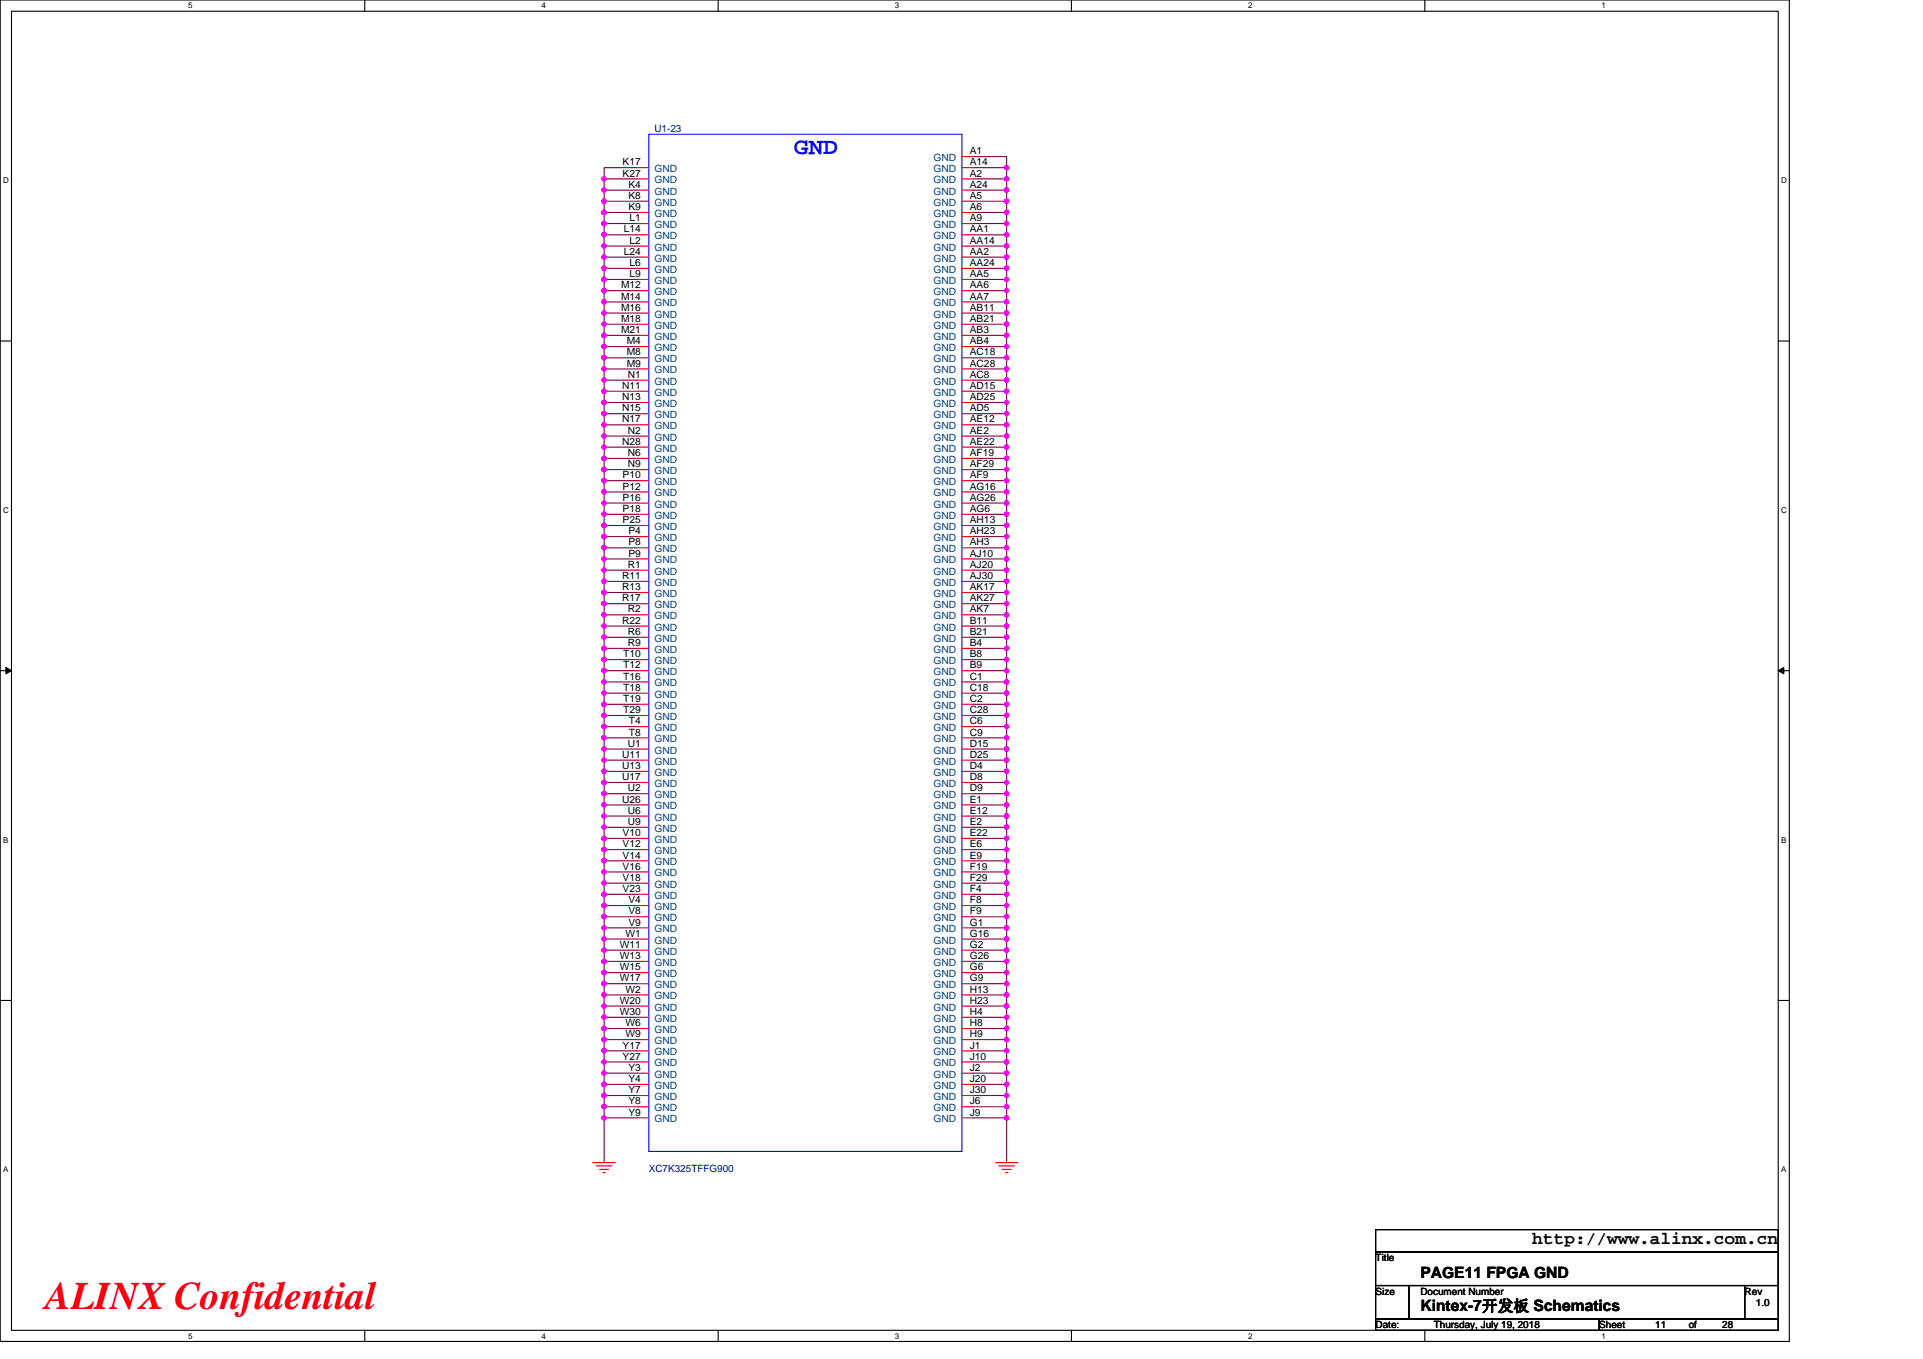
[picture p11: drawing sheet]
<svg xmlns="http://www.w3.org/2000/svg" width="297mm" height="210mm" viewBox="0 0 297 210" stroke-linecap="round" stroke-linejoin="round" font-family="sans-serif">
<path d="M0 0h276.4v207.3h-276.4zM1.8 1.7h272.9v203.8h-272.9z" fill="none" stroke="#000" stroke-width=".17"/>
<g fill="#fff">
<path d="M29.1 .2h.6v1.4h-.6z"/>
<path d="M29.1 205.7h.6v1.4h-.6z"/>
</g>
<path d="M56.3 0v1.7M56.3 205.5v1.8" fill="none" stroke="#000" stroke-width=".17"/>
<g fill="#fff">
<path d="M83.6 .2h.7v1.4h-.7z"/>
<path d="M83.6 205.7h.7v1.4h-.7z"/>
</g>
<path d="M110.9 0v1.7M110.9 205.5v1.8" fill="none" stroke="#000" stroke-width=".17"/>
<g fill="#fff">
<path d="M138.2 .2h.7v1.4h-.7z"/>
<path d="M138.2 205.7h.7v1.4h-.7z"/>
</g>
<path d="M165.5 0v1.7M165.5 205.5v1.8" fill="none" stroke="#000" stroke-width=".17"/>
<g fill="#fff">
<path d="M192.8 .2h.6v1.4h-.6z"/>
<path d="M192.8 205.7h.6v1.4h-.6z"/>
</g>
<path d="M220.1 0v1.7M220.1 205.5v1.8" fill="none" stroke="#000" stroke-width=".17"/>
<g fill="#fff">
<path d="M247.4 .2h.6v1.4h-.6z"/>
<path d="M247.4 205.7h.6v1.4h-.6z"/>
<path d="M.5 27.2h.8v1.4h-.8z"/>
<path d="M275.1 27.2h.9v1.4h-.9z"/>
<path d="M.5 78.1h.8v1.4h-.8z"/>
<path d="M275.1 78.1h.9v1.4h-.9z"/>
</g>
<path d="M0 52.7h1.8M274.7 52.7h1.7" fill="none" stroke="#000" stroke-width=".17"/>
<g fill="#fff">
<path d="M.5 129.1h.8v1.4h-.8z"/>
<path d="M275.1 129.1h.8v1.4h-.8z"/>
</g>
<path d="M0 103.6h1.8M274.7 103.6h1.7" fill="none" stroke="#000" stroke-width=".17"/>
<path d="M.9 103.1l.9 .5-.9 .5zM274.7 103.6l.8-.5v1z" fill="#000" stroke="#000" stroke-width=".15"/>
<g fill="#fff">
<path d="M.5 180h.8v1.4h-.8z"/>
<path d="M275.1 180h.8v1.4h-.8z"/>
</g>
<path d="M0 154.6h1.8M274.7 154.6h1.7M212.5 190h62.2v3.5h-62.2zM212.5 193.5h62.2v5.1h-62.2zM212.5 198.6h5.2v5.2h-5.2zM217.7 198.6h51.8v5.2h-51.8zM269.5 198.6h5.2v5.2h-5.2zM212.5 203.8h34.5v1.7h-34.5zM247 203.8h27.7v1.7h-27.7z" fill="none" stroke="#000" stroke-width=".17"/>
<g fill="none" stroke="#800040" stroke-width=".17">
<path d="M93.3 29.4h5.2M93.3 31.1h5.2M93.3 32.8h5.2M93.3 34.5h5.2M93.3 36.3h5.2M93.3 38h5.2M93.3 39.7h5.2M93.3 39.7v1.8M93.3 38v1.7M93.3 36.3v1.7M93.3 34.5v1.8M93.3 32.8v1.7"/>
<path d="M93.3 31.1v1.7M93.3 29.4v1.7M93.3 27.6h5.2M93.3 27.6v1.8M98.5 25.9h-5.2v1.7M150.3 24.2h5.2v1.7M150.3 25.9h5.2v1.7M150.3 27.6h5.2v1.8M150.3 29.4h5.2v1.7M150.3 31.1h5.2M150.3 32.8h5.2M150.3 34.5h5.2"/>
<path d="M150.3 36.3h5.2v1.7M150.3 38h5.2M150.3 39.7h5.2M155.5 34.5v1.8M155.5 32.8v1.7M155.5 31.1v1.7M155.5 38v1.7M155.5 39.7v1.8M93.3 46.7h5.2M93.3 48.4h5.2M93.3 50.1h5.2M93.3 51.8h5.2"/>
<path d="M93.3 53.6h5.2M93.3 55.3h5.2M93.3 57h5.2M93.3 58.7h5.2M93.3 57v1.7M93.3 55.3v1.7M93.3 53.6v1.7M93.3 51.8v1.8M93.3 50.1v1.7M93.3 48.4v1.7M93.3 46.7v1.7M93.3 58.7v1.8"/>
<path d="M93.3 41.5h5.2M93.3 43.2h5.2M93.3 44.9h5.2M93.3 41.5v1.7M93.3 43.2v1.7M93.3 44.9v1.8M150.3 41.5h5.2M150.3 43.2h5.2v1.7M150.3 44.9h5.2M150.3 46.7h5.2M150.3 48.4h5.2M150.3 50.1h5.2"/>
<path d="M150.3 51.8h5.2M150.3 53.6h5.2M150.3 55.3h5.2M150.3 57h5.2v1.7M150.3 58.7h5.2M155.5 41.5v1.7M155.5 46.7v1.7M155.5 44.9v1.8M155.5 50.1v1.7M155.5 48.4v1.7M155.5 53.6v1.7M155.5 51.8v1.8"/>
<path d="M155.5 55.3v1.7M155.5 58.7v1.8M93.3 60.5h5.2M93.3 62.2h5.2M93.3 63.9h5.2M93.3 65.6h5.2M93.3 67.4h5.2M93.3 69.1h5.2M93.3 70.8h5.2M93.3 72.6h5.2M93.3 74.3h5.2M93.3 76h5.2"/>
<path d="M93.3 77.7h5.2M93.3 79.5h5.2M93.3 79.5v1.7M93.3 77.7v1.8M93.3 76v1.7M93.3 74.3v1.7M93.3 72.6v1.7M93.3 70.8v1.8M93.3 69.1v1.7M93.3 67.4v1.7M93.3 65.6v1.8M93.3 63.9v1.7"/>
<path d="M93.3 62.2v1.7M93.3 60.5v1.7M150.3 60.5h5.2M150.3 62.2h5.2M150.3 63.9h5.2v1.7M150.3 65.6h5.2M150.3 67.4h5.2M150.3 69.1h5.2M150.3 70.8h5.2M150.3 72.6h5.2M150.3 74.3h5.2M150.3 76h5.2"/>
<path d="M150.3 77.7h5.2v1.8M150.3 79.5h5.2M155.5 62.2v1.7M155.5 60.5v1.7M155.5 65.6v1.8M155.5 70.8v1.8M155.5 69.1v1.7M155.5 67.4v1.7M155.5 74.3v3.4M155.5 72.6v1.7M155.5 79.5v1.7M93.3 81.2h5.2"/>
<path d="M93.3 82.9h5.2M93.3 84.6h5.2M93.3 86.4h5.2M93.3 88.1h5.2M93.3 89.8h5.2M93.3 91.5h5.2M93.3 93.3h5.2M93.3 95h5.2M93.3 96.7h5.2M93.3 98.5h5.2M93.3 84.6v1.8M93.3 82.9v1.7"/>
<path d="M93.3 81.2v1.7M93.3 98.5v1.7M93.3 96.7v1.8M93.3 95v1.7M93.3 93.3v1.7M93.3 91.5v1.8M93.3 89.8v1.7M93.3 88.1v1.7M93.3 86.4v1.7M150.3 81.2h5.2M150.3 82.9h5.2M150.3 84.6h5.2"/>
<path d="M150.3 86.4h5.2M150.3 88.1h5.2M150.3 89.8h5.2M150.3 91.5h5.2v1.8M150.3 93.3h5.2M150.3 95h5.2M150.3 96.7h5.2M150.3 98.5h5.2v1.7M155.5 84.6v1.8M155.5 82.9v1.7M155.5 81.2v1.7M155.5 89.8v1.7"/>
<path d="M155.5 88.1v1.7M155.5 86.4v1.7M155.5 96.7v1.8M155.5 95v1.7M155.5 93.3v1.7M93.3 107.1h5.2M93.3 108.8h5.2M93.3 110.6h5.2M93.3 112.3h5.2M93.3 114h5.2M93.3 115.7h5.2M93.3 117.5h5.2"/>
<path d="M93.3 119.2h5.2M93.3 107.1v1.7M93.3 119.2v1.7M93.3 117.5v1.7M93.3 115.7v1.8M93.3 114v1.7M93.3 112.3v1.7M93.3 110.6v1.7M93.3 108.8v1.8M93.3 100.2h5.2M93.3 101.9h5.2M93.3 103.6h5.2"/>
<path d="M93.3 105.4h5.2M93.3 103.6v1.8M93.3 101.9v1.7M93.3 100.2v1.7M93.3 105.4v1.7M150.3 100.2h5.2M150.3 101.9h5.2M150.3 103.6h5.2M150.3 105.4h5.2M150.3 107.1h5.2M150.3 108.8h5.2M150.3 110.6h5.2"/>
<path d="M150.3 112.3h5.2v1.7M150.3 114h5.2M150.3 115.7h5.2M150.3 117.5h5.2M150.3 119.2h5.2M155.5 100.2v1.7M155.5 105.4v1.7M155.5 103.6v1.8M155.5 101.9v1.7M155.5 110.6v1.7M155.5 108.8v1.8M155.5 107.1v1.7"/>
<path d="M155.5 114v1.7M155.5 117.5v1.7M155.5 115.7v1.8M155.5 119.2v1.7M93.3 120.9h5.2M93.3 122.6h5.2M93.3 124.4h5.2M93.3 126.1h5.2M93.3 127.8h5.2M93.3 129.5h5.2M93.3 131.3h5.2M93.3 133h5.2"/>
<path d="M93.3 134.7h5.2M93.3 136.5h5.2M93.3 138.2h5.2M93.3 139.9h5.2M93.3 124.4v1.7M93.3 122.6v1.8M93.3 134.7v1.8M93.3 133v1.7M93.3 131.3v1.7M93.3 129.5v1.8M93.3 127.8v1.7M93.3 120.9v1.7"/>
<path d="M93.3 126.1v1.7M93.3 139.9v1.7M93.3 138.2v1.7M93.3 136.5v1.7M150.3 120.9h5.2M150.3 122.6h5.2M150.3 124.4h5.2M150.3 126.1h5.2M150.3 127.8h5.2M150.3 129.5h5.2M150.3 131.3h5.2M150.3 133h5.2v1.7"/>
<path d="M150.3 134.7h5.2M150.3 136.5h5.2M150.3 138.2h5.2M150.3 139.9h5.2v1.7M155.5 122.6v1.8M155.5 126.1v1.7M155.5 124.4v1.7M155.5 120.9v1.7M155.5 131.3v1.7M155.5 129.5v1.8M155.5 127.8v1.7M155.5 138.2v1.7"/>
<path d="M155.5 136.5v1.7M155.5 134.7v1.8M93.3 141.6h5.2M93.3 143.4h5.2M93.3 145.1h5.2M93.3 146.8h5.2M93.3 148.5h5.2M93.3 150.3h5.2M93.3 152h5.2M93.3 153.7h5.2M93.3 155.4h5.2M93.3 157.2h5.2"/>
<path d="M93.3 158.9h5.2M93.3 153.7v1.7M93.3 152v1.7M93.3 150.3v1.7M93.3 148.5v1.8M93.3 146.8v1.7M93.3 145.1v1.7M93.3 143.4v1.7M93.3 158.9v1.7M93.3 157.2v1.7M93.3 155.4v1.8M93.3 141.6v1.8"/>
<path d="M150.3 141.6h5.2M150.3 143.4h5.2M150.3 145.1h5.2M150.3 146.8h5.2M150.3 148.5h5.2M150.3 150.3h5.2M150.3 152h5.2M150.3 153.7h5.2v1.7M150.3 155.4h5.2M150.3 157.2h5.2M150.3 158.9h5.2M155.5 141.6v1.8"/>
<path d="M155.5 146.8v1.7M155.5 145.1v1.7M155.5 143.4v1.7M155.5 152v1.7M155.5 148.5v3.5M155.5 158.9v1.7M155.5 157.2v1.7M155.5 155.4v1.8M93.3 167.6h5.2M93.3 169.3h5.2M93.3 171h5.2M93.3 172.7h5.2"/>
<path d="M93.3 172.7v6.9M93.3 171v1.7M93.3 169.3v1.7M93.3 167.6v1.7M93.3 160.6h5.2M93.3 162.4h5.2M93.3 164.1h5.2M93.3 165.8h5.2M93.3 165.8v1.8M93.3 164.1v1.7M93.3 162.4v1.7M93.3 160.6v1.8"/>
<path d="M150.3 160.6h5.2v1.8M150.3 162.4h5.2M150.3 164.1h5.2M150.3 165.8h5.2M150.3 167.6h5.2M150.3 169.3h5.2M150.3 171h5.2M150.3 172.7h5.2M155.5 167.6v1.7M155.5 165.8v1.8M155.5 164.1v1.7M155.5 162.4v1.7"/>
<path d="M155.5 171v1.7M155.5 169.3v1.7M155.5 172.7v6.9"/>
</g>
<g fill="#f0f" stroke="#f0f" stroke-width=".17">
<circle cx="93.3" cy="27.6" r=".33"/>
<circle cx="155.5" cy="25.9" r=".34"/>
<circle cx="155.5" cy="27.6" r=".33"/>
<circle cx="155.5" cy="29.4" r=".34"/>
<circle cx="155.5" cy="31.1" r=".34"/>
<circle cx="155.5" cy="32.8" r=".34"/>
<circle cx="155.5" cy="34.5" r=".34"/>
<circle cx="155.5" cy="36.3" r=".33"/>
<circle cx="155.5" cy="38" r=".34"/>
<circle cx="155.5" cy="39.7" r=".34"/>
<circle cx="155.5" cy="43.2" r=".34"/>
<circle cx="155.5" cy="41.4" r=".34"/>
<circle cx="155.5" cy="44.9" r=".33"/>
<circle cx="155.5" cy="48.4" r=".34"/>
<circle cx="155.5" cy="46.6" r=".34"/>
<circle cx="155.5" cy="51.8" r=".34"/>
<circle cx="155.5" cy="50.1" r=".34"/>
<circle cx="155.5" cy="55.3" r=".34"/>
<circle cx="155.5" cy="53.5" r=".33"/>
<circle cx="155.5" cy="57" r=".34"/>
<circle cx="155.5" cy="58.7" r=".34"/>
<circle cx="155.5" cy="60.4" r=".34"/>
<circle cx="155.5" cy="65.6" r=".34"/>
<circle cx="155.5" cy="63.9" r=".34"/>
<circle cx="155.5" cy="62.2" r=".33"/>
<circle cx="155.5" cy="67.3" r=".34"/>
<circle cx="155.5" cy="69.1" r=".34"/>
<circle cx="155.5" cy="70.8" r=".33"/>
<circle cx="155.5" cy="72.5" r=".34"/>
<circle cx="155.5" cy="76" r=".34"/>
<circle cx="155.5" cy="79.4" r=".33"/>
<circle cx="155.5" cy="77.7" r=".34"/>
<circle cx="155.5" cy="74.3" r=".34"/>
<circle cx="155.5" cy="81.2" r=".34"/>
<circle cx="155.5" cy="84.6" r=".34"/>
<circle cx="155.5" cy="82.9" r=".34"/>
<circle cx="155.5" cy="86.4" r=".34"/>
<circle cx="155.5" cy="93.3" r=".34"/>
<circle cx="155.5" cy="91.5" r=".34"/>
<circle cx="155.5" cy="89.8" r=".34"/>
<circle cx="155.5" cy="88.1" r=".33"/>
<circle cx="155.5" cy="96.7" r=".33"/>
<circle cx="155.5" cy="100.2" r=".34"/>
<circle cx="155.5" cy="98.4" r=".34"/>
<circle cx="155.5" cy="95" r=".34"/>
<circle cx="155.5" cy="101.9" r=".34"/>
<circle cx="155.5" cy="105.4" r=".33"/>
<circle cx="155.5" cy="103.6" r=".34"/>
<circle cx="155.5" cy="107.1" r=".34"/>
<circle cx="155.5" cy="110.5" r=".34"/>
<circle cx="155.5" cy="114" r=".33"/>
<circle cx="155.5" cy="112.3" r=".34"/>
<circle cx="155.5" cy="108.8" r=".34"/>
<circle cx="155.5" cy="115.7" r=".34"/>
<circle cx="155.5" cy="119.2" r=".34"/>
<circle cx="155.5" cy="117.5" r=".34"/>
<circle cx="155.5" cy="120.9" r=".34"/>
<circle cx="155.5" cy="124.4" r=".34"/>
<circle cx="155.5" cy="126.1" r=".34"/>
<circle cx="155.5" cy="122.6" r=".33"/>
<circle cx="155.5" cy="127.8" r=".34"/>
<circle cx="155.5" cy="134.7" r=".34"/>
<circle cx="155.5" cy="133" r=".34"/>
<circle cx="155.5" cy="131.3" r=".33"/>
<circle cx="155.5" cy="129.5" r=".34"/>
<circle cx="155.5" cy="136.4" r=".34"/>
<circle cx="155.5" cy="141.6" r=".34"/>
<circle cx="155.5" cy="139.9" r=".33"/>
<circle cx="155.5" cy="138.2" r=".34"/>
<circle cx="155.5" cy="143.4" r=".34"/>
<circle cx="155.5" cy="148.5" r=".33"/>
<circle cx="155.5" cy="146.8" r=".34"/>
<circle cx="155.5" cy="145.1" r=".34"/>
<circle cx="155.5" cy="150.3" r=".34"/>
<circle cx="155.5" cy="155.4" r=".34"/>
<circle cx="155.5" cy="153.7" r=".34"/>
<circle cx="155.5" cy="152" r=".34"/>
<circle cx="155.5" cy="160.6" r=".34"/>
<circle cx="155.5" cy="158.9" r=".34"/>
<circle cx="155.5" cy="157.2" r=".33"/>
<circle cx="155.5" cy="162.3" r=".34"/>
<circle cx="155.5" cy="164.1" r=".34"/>
<circle cx="155.5" cy="167.5" r=".34"/>
<circle cx="155.5" cy="169.3" r=".34"/>
<circle cx="155.5" cy="165.8" r=".33"/>
<circle cx="93.3" cy="172.7" r=".34"/>
<circle cx="93.3" cy="171" r=".34"/>
<circle cx="93.3" cy="169.3" r=".34"/>
<circle cx="155.5" cy="171" r=".34"/>
<circle cx="155.5" cy="172.7" r=".34"/>
<circle cx="93.3" cy="108.8" r=".34"/>
<circle cx="93.3" cy="110.5" r=".34"/>
<circle cx="93.3" cy="112.3" r=".34"/>
<circle cx="93.3" cy="114" r=".33"/>
<circle cx="93.3" cy="117.5" r=".34"/>
<circle cx="93.3" cy="122.6" r=".33"/>
<circle cx="93.3" cy="126.1" r=".34"/>
<circle cx="93.3" cy="139.9" r=".33"/>
<circle cx="93.3" cy="145.1" r=".34"/>
<circle cx="93.3" cy="155.4" r=".34"/>
<circle cx="93.3" cy="124.4" r=".34"/>
<circle cx="93.3" cy="167.5" r=".34"/>
<circle cx="93.3" cy="165.8" r=".33"/>
<circle cx="93.3" cy="164.1" r=".34"/>
<circle cx="93.3" cy="162.3" r=".34"/>
<circle cx="93.3" cy="136.4" r=".34"/>
<circle cx="93.3" cy="134.7" r=".34"/>
<circle cx="93.3" cy="133" r=".34"/>
<circle cx="93.3" cy="131.3" r=".33"/>
<circle cx="93.3" cy="129.5" r=".34"/>
<circle cx="93.3" cy="120.9" r=".34"/>
<circle cx="93.3" cy="153.7" r=".34"/>
<circle cx="93.3" cy="152" r=".34"/>
<circle cx="93.3" cy="150.3" r=".34"/>
<circle cx="93.3" cy="148.5" r=".33"/>
<circle cx="93.3" cy="146.8" r=".34"/>
<circle cx="93.3" cy="119.2" r=".34"/>
<circle cx="93.3" cy="115.7" r=".34"/>
<circle cx="93.3" cy="127.8" r=".34"/>
<circle cx="93.3" cy="160.6" r=".34"/>
<circle cx="93.3" cy="158.9" r=".34"/>
<circle cx="93.3" cy="157.2" r=".33"/>
<circle cx="93.3" cy="143.4" r=".34"/>
<circle cx="93.3" cy="141.6" r=".34"/>
<circle cx="93.3" cy="138.2" r=".34"/>
<circle cx="93.3" cy="60.4" r=".34"/>
<circle cx="93.3" cy="62.2" r=".33"/>
<circle cx="93.3" cy="69.1" r=".34"/>
<circle cx="93.3" cy="74.3" r=".34"/>
<circle cx="93.3" cy="93.3" r=".34"/>
<circle cx="93.3" cy="95" r=".34"/>
<circle cx="93.3" cy="100.2" r=".34"/>
<circle cx="93.3" cy="101.9" r=".34"/>
<circle cx="93.3" cy="105.4" r=".33"/>
<circle cx="93.3" cy="86.4" r=".34"/>
<circle cx="93.3" cy="84.6" r=".34"/>
<circle cx="93.3" cy="82.9" r=".34"/>
<circle cx="93.3" cy="81.2" r=".34"/>
<circle cx="93.3" cy="79.4" r=".33"/>
<circle cx="93.3" cy="77.7" r=".34"/>
<circle cx="93.3" cy="98.4" r=".34"/>
<circle cx="93.3" cy="96.7" r=".33"/>
<circle cx="93.3" cy="103.6" r=".34"/>
<circle cx="93.3" cy="58.7" r=".34"/>
<circle cx="93.3" cy="57" r=".34"/>
<circle cx="93.3" cy="55.3" r=".34"/>
<circle cx="93.3" cy="53.5" r=".33"/>
<circle cx="93.3" cy="51.8" r=".34"/>
<circle cx="93.3" cy="50.1" r=".34"/>
<circle cx="93.3" cy="76" r=".34"/>
<circle cx="93.3" cy="72.5" r=".34"/>
<circle cx="93.3" cy="70.8" r=".33"/>
<circle cx="93.3" cy="67.3" r=".34"/>
<circle cx="93.3" cy="107.1" r=".34"/>
<circle cx="93.3" cy="91.5" r=".34"/>
<circle cx="93.3" cy="89.8" r=".34"/>
<circle cx="93.3" cy="88.1" r=".33"/>
<circle cx="93.3" cy="48.4" r=".34"/>
<circle cx="93.3" cy="65.6" r=".34"/>
<circle cx="93.3" cy="63.9" r=".34"/>
<circle cx="93.3" cy="43.2" r=".34"/>
<circle cx="93.3" cy="44.9" r=".33"/>
<circle cx="93.3" cy="41.4" r=".34"/>
<circle cx="93.3" cy="39.7" r=".34"/>
<circle cx="93.3" cy="38" r=".34"/>
<circle cx="93.3" cy="36.3" r=".33"/>
<circle cx="93.3" cy="34.5" r=".34"/>
<circle cx="93.3" cy="32.8" r=".34"/>
<circle cx="93.3" cy="31.1" r=".34"/>
<circle cx="93.3" cy="46.6" r=".34"/>
<circle cx="93.3" cy="29.4" r=".34"/>
</g>
<g fill="none" stroke="#f00" stroke-width=".17">
<path d="M98.5 25.9h1.7M98.5 27.6h1.7M98.5 29.4h1.7M98.5 31.1h1.7M98.5 32.8h1.7M98.5 34.5h1.7M98.5 36.3h1.7M98.5 38h1.7M98.5 39.7h1.7M148.6 24.2h1.7M148.6 25.9h1.7M148.6 27.6h1.7"/>
<path d="M148.6 29.4h1.7M148.6 31.1h1.7M148.6 32.8h1.7M148.6 34.5h1.7M148.6 36.3h1.7M148.6 38h1.7M148.6 39.7h1.7M98.5 41.5h1.7M98.5 43.2h1.7M98.5 44.9h1.7M98.5 46.7h1.7M98.5 48.4h1.7"/>
<path d="M98.5 50.1h1.7M98.5 51.8h1.7M98.5 53.6h1.7M98.5 55.3h1.7M98.5 57h1.7M98.5 58.7h1.7M148.6 41.5h1.7M148.6 43.2h1.7M148.6 44.9h1.7M148.6 46.7h1.7M148.6 48.4h1.7M148.6 50.1h1.7"/>
<path d="M148.6 51.8h1.7M148.6 53.6h1.7M148.6 55.3h1.7M148.6 57h1.7M148.6 58.7h1.7M98.5 60.5h1.7M98.5 62.2h1.7M98.5 63.9h1.7M98.5 65.6h1.7M98.5 67.4h1.7M98.5 69.1h1.7M98.5 70.8h1.7"/>
<path d="M98.5 72.6h1.7M98.5 74.3h1.7M98.5 76h1.7M98.5 77.7h1.7M98.5 79.5h1.7M148.6 60.5h1.7M148.6 62.2h1.7M148.6 63.9h1.7M148.6 65.6h1.7M148.6 67.4h1.7M148.6 69.1h1.7M148.6 70.8h1.7"/>
<path d="M148.6 72.6h1.7M148.6 74.3h1.7M148.6 76h1.7M148.6 77.7h1.7M148.6 79.5h1.7M98.5 81.2h1.7M98.5 82.9h1.7M98.5 84.6h1.7M98.5 86.4h1.7M98.5 88.1h1.7M98.5 89.8h1.7M98.5 91.5h1.7"/>
<path d="M98.5 93.3h1.7M98.5 95h1.7M98.5 96.7h1.7M98.5 98.5h1.7M148.6 81.2h1.7M148.6 82.9h1.7M148.6 84.6h1.7M148.6 86.4h1.7M148.6 88.1h1.7M148.6 89.8h1.7M148.6 91.5h1.7M148.6 93.3h1.7"/>
<path d="M148.6 95h1.7M148.6 96.7h1.7M148.6 98.5h1.7M98.5 100.2h1.7M98.5 101.9h1.7M98.5 103.6h1.7M98.5 105.4h1.7M98.5 107.1h1.7M98.5 108.8h1.7M98.5 110.6h1.7M98.5 112.3h1.7M98.5 114h1.7"/>
<path d="M98.5 115.7h1.7M98.5 117.5h1.7M98.5 119.2h1.7M148.6 100.2h1.7M148.6 101.9h1.7M148.6 103.6h1.7M148.6 105.4h1.7M148.6 107.1h1.7M148.6 108.8h1.7M148.6 110.6h1.7M148.6 112.3h1.7M148.6 114h1.7"/>
<path d="M148.6 115.7h1.7M148.6 117.5h1.7M148.6 119.2h1.7M98.5 120.9h1.7M98.5 122.6h1.7M98.5 124.4h1.7M98.5 126.1h1.7M98.5 127.8h1.7M98.5 129.5h1.7M98.5 131.3h1.7M98.5 133h1.7M98.5 134.7h1.7"/>
<path d="M98.5 136.5h1.7M98.5 138.2h1.7M98.5 139.9h1.7M148.6 120.9h1.7M148.6 122.6h1.7M148.6 124.4h1.7M148.6 126.1h1.7M148.6 127.8h1.7M148.6 129.5h1.7M148.6 131.3h1.7M148.6 133h1.7M148.6 134.7h1.7"/>
<path d="M148.6 136.5h1.7M148.6 138.2h1.7M148.6 139.9h1.7M98.5 141.6h1.7M98.5 143.4h1.7M98.5 145.1h1.7M98.5 146.8h1.7M98.5 148.5h1.7M98.5 150.3h1.7M98.5 152h1.7M98.5 153.7h1.7M98.5 155.4h1.7"/>
<path d="M98.5 157.2h1.7M98.5 158.9h1.7M148.6 141.6h1.7M148.6 143.4h1.7M148.6 145.1h1.7M148.6 146.8h1.7M148.6 148.5h1.7M148.6 150.3h1.7M148.6 152h1.7M148.6 153.7h1.7M148.6 155.4h1.7M148.6 157.2h1.7"/>
<path d="M148.6 158.9h1.7M91.6 179.6h3.4M98.5 160.6h1.7M98.5 162.4h1.7M98.5 164.1h1.7M98.5 165.8h1.7M98.5 167.6h1.7M98.5 169.3h1.7M98.5 171h1.7M98.5 172.7h1.7M148.6 160.6h1.7M148.6 162.4h1.7"/>
<path d="M148.6 164.1h1.7M148.6 165.8h1.7M148.6 167.6h1.7M148.6 169.3h1.7M148.6 171h1.7M148.6 172.7h1.7M153.8 179.6h3.4M92.1 180.1h2.4M92.6 180.7h1.4M93.2 181.2h.3M154.3 180.1h2.4M154.8 180.7h1.4"/>
<path d="M155.3 181.2h.4"/>
</g>
<path d="M100.2 20.7h48.4v157.2h-48.4z" fill="none" stroke="#00f" stroke-width=".17"/>
<text font-size="6" fill="#f00" x="7" y="202.3">ALINX Confidential</text>
<text font-size="3.6" fill="#00f" x="122.7" y="23.8">GND</text>
<text font-size="2.8" x="236.7" y="192.3">http://www.alinx.com.cn</text>
<g font-size="2.4">
<text x="219.4" y="197.4">PAGE11 FPGA GND</text>
<text x="219.4" y="202.6">Kintex-7开发板 Schematics</text>
</g>
<g font-size="1.5" fill="#000080">
<text x="101.1" y="20.4">U1-23</text>
<text x="100.2" y="181">XC7K325TFFG900</text>
</g>
<g font-size="1.5">
<text x="149.8" y="23.8">A1</text>
<text x="96.2" y="25.5">K17</text>
<text x="96.2" y="27.3">K27</text>
<text x="97.1" y="29">K4</text>
<text x="149.8" y="25.5">A14</text>
<text x="149.8" y="27.3">A2</text>
<text x="149.8" y="29">A24</text>
<text x="96.3" y="35.9">L14</text>
<text x="97.1" y="30.7">K8</text>
<text x="97.1" y="32.5">K9</text>
<text x="97.2" y="34.2">L1</text>
<text x="149.8" y="30.7">A5</text>
<text x="149.8" y="32.5">A6</text>
<text x="149.8" y="34.2">A9</text>
<text x="149.8" y="35.9">AA1</text>
<text x="96.3" y="39.4">L24</text>
<text x="97.2" y="37.7">L2</text>
<text x="97.2" y="41.1">L6</text>
<text x="149.8" y="37.7">AA14</text>
<text x="149.8" y="39.4">AA2</text>
<text x="149.8" y="41.1">AA24</text>
<text x="95.9" y="44.6">M12</text>
<text x="95.9" y="46.3">M14</text>
<text x="97.2" y="42.8">L9</text>
<text x="149.8" y="42.8">AA5</text>
<text x="149.8" y="44.6">AA6</text>
<text x="149.8" y="46.3">AA7</text>
<text x="95.9" y="48">M16</text>
<text x="95.9" y="49.7">M18</text>
<text x="95.9" y="51.5">M21</text>
<text x="96.8" y="53.2">M4</text>
<text x="149.8" y="48">AB11</text>
<text x="149.8" y="49.7">AB21</text>
<text x="149.8" y="51.5">AB3</text>
<text x="149.8" y="53.2">AB4</text>
<text x="96.8" y="54.9">M8</text>
<text x="96.8" y="56.6">M9</text>
<text x="97" y="58.4">N1</text>
<text x="149.8" y="54.9">AC18</text>
<text x="149.8" y="56.6">AC28</text>
<text x="149.8" y="58.4">AC8</text>
<text x="96.1" y="60.1">N11</text>
<text x="96.1" y="61.8">N13</text>
<text x="96.1" y="63.6">N15</text>
<text x="96.1" y="65.3">N17</text>
<text x="149.8" y="60.1">AD15</text>
<text x="149.8" y="61.8">AD25</text>
<text x="149.8" y="63.6">AD5</text>
<text x="149.8" y="65.3">AE12</text>
<text x="96.1" y="68.7">N28</text>
<text x="97" y="67">N2</text>
<text x="97" y="70.5">N6</text>
<text x="149.8" y="67">AE2</text>
<text x="149.8" y="68.7">AE22</text>
<text x="149.8" y="70.5">AF19</text>
<text x="96.2" y="73.9">P10</text>
<text x="96.2" y="75.6">P12</text>
<text x="96.2" y="77.4">P16</text>
<text x="97" y="72.2">N9</text>
<text x="149.8" y="72.2">AF29</text>
<text x="149.8" y="73.9">AF9</text>
<text x="149.8" y="75.6">AG16</text>
<text x="149.8" y="77.4">AG26</text>
<text x="96.2" y="79.1">P18</text>
<text x="96.2" y="80.8">P25</text>
<text x="97.1" y="82.6">P4</text>
<text x="149.8" y="79.1">AG6</text>
<text x="149.8" y="80.8">AH13</text>
<text x="149.8" y="82.6">AH23</text>
<text x="96.1" y="89.5">R11</text>
<text x="97" y="87.7">R1</text>
<text x="97.1" y="84.3">P8</text>
<text x="97.1" y="86">P9</text>
<text x="149.8" y="84.3">AH3</text>
<text x="149.8" y="86">AJ10</text>
<text x="149.8" y="87.7">AJ20</text>
<text x="149.8" y="89.5">AJ30</text>
<text x="96.1" y="91.2">R13</text>
<text x="96.1" y="92.9">R17</text>
<text x="97" y="94.6">R2</text>
<text x="149.8" y="91.2">AK17</text>
<text x="149.8" y="92.9">AK27</text>
<text x="149.8" y="94.6">AK7</text>
<text x="96.1" y="96.4">R22</text>
<text x="96.3" y="101.6">T10</text>
<text x="97" y="98.1">R6</text>
<text x="97" y="99.8">R9</text>
<text x="149.8" y="96.4">B11</text>
<text x="149.8" y="98.1">B21</text>
<text x="149.8" y="99.8">B4</text>
<text x="149.8" y="101.6">B8</text>
<text x="96.3" y="103.3">T12</text>
<text x="96.3" y="105">T16</text>
<text x="96.3" y="106.7">T18</text>
<text x="149.8" y="103.3">B9</text>
<text x="149.8" y="105">C1</text>
<text x="149.8" y="106.7">C18</text>
<text x="96.3" y="108.5">T19</text>
<text x="96.3" y="110.2">T29</text>
<text x="97.2" y="111.9">T4</text>
<text x="97.2" y="113.6">T8</text>
<text x="149.8" y="108.5">C2</text>
<text x="149.8" y="110.2">C28</text>
<text x="149.8" y="111.9">C6</text>
<text x="149.8" y="113.6">C9</text>
<text x="96.1" y="117.1">U11</text>
<text x="96.1" y="118.8">U13</text>
<text x="97" y="115.4">U1</text>
<text x="149.8" y="115.4">D15</text>
<text x="149.8" y="117.1">D25</text>
<text x="149.8" y="118.8">D4</text>
<text x="96.1" y="120.5">U17</text>
<text x="96.1" y="124">U26</text>
<text x="97" y="122.3">U2</text>
<text x="97" y="125.7">U6</text>
<text x="149.8" y="120.5">D8</text>
<text x="149.8" y="122.3">D9</text>
<text x="149.8" y="124">E1</text>
<text x="149.8" y="125.7">E12</text>
<text x="96.2" y="129.2">V10</text>
<text x="96.2" y="130.9">V12</text>
<text x="97" y="127.5">U9</text>
<text x="149.8" y="127.5">E2</text>
<text x="149.8" y="129.2">E22</text>
<text x="149.8" y="130.9">E6</text>
<text x="96.2" y="132.7">V14</text>
<text x="96.2" y="134.4">V16</text>
<text x="96.2" y="136.1">V18</text>
<text x="96.2" y="137.8">V23</text>
<text x="149.8" y="132.7">E9</text>
<text x="149.8" y="134.4">F19</text>
<text x="149.8" y="136.1">F29</text>
<text x="149.8" y="137.8">F4</text>
<text x="97.1" y="139.6">V4</text>
<text x="97.1" y="141.3">V8</text>
<text x="97.1" y="143">V9</text>
<text x="149.8" y="139.6">F8</text>
<text x="149.8" y="141.3">F9</text>
<text x="149.8" y="143">G1</text>
<text x="95.7" y="146.5">W11</text>
<text x="95.7" y="148.2">W13</text>
<text x="95.7" y="149.9">W15</text>
<text x="96.6" y="144.7">W1</text>
<text x="149.8" y="144.7">G16</text>
<text x="149.8" y="146.5">G2</text>
<text x="149.8" y="148.2">G26</text>
<text x="149.8" y="149.9">G6</text>
<text x="95.7" y="151.6">W17</text>
<text x="95.7" y="155.1">W20</text>
<text x="96.6" y="153.4">W2</text>
<text x="149.8" y="151.6">G9</text>
<text x="149.8" y="153.4">H13</text>
<text x="149.8" y="155.1">H23</text>
<text x="95.7" y="156.8">W30</text>
<text x="96.6" y="158.6">W6</text>
<text x="96.6" y="160.3">W9</text>
<text x="149.8" y="156.8">H4</text>
<text x="149.8" y="158.6">H8</text>
<text x="149.8" y="160.3">H9</text>
<text x="96.2" y="162">Y17</text>
<text x="96.2" y="163.7">Y27</text>
<text x="97.1" y="165.5">Y3</text>
<text x="97.1" y="167.2">Y4</text>
<text x="149.8" y="162">J1</text>
<text x="149.8" y="163.7">J10</text>
<text x="149.8" y="165.5">J2</text>
<text x="149.8" y="167.2">J20</text>
<text x="97.1" y="168.9">Y7</text>
<text x="97.1" y="170.6">Y8</text>
<text x="97.1" y="172.4">Y9</text>
<text x="149.8" y="168.9">J30</text>
<text x="149.8" y="170.6">J6</text>
<text x="149.8" y="172.4">J9</text>
<text x="212.5" y="194.9">Title</text>
<text x="212.5" y="200">Size</text>
<text x="219.4" y="200">Document Number</text>
<text x="269.5" y="200">Rev</text>
<text x="271.2" y="201.8">1.0</text>
<text x="212.5" y="205.2">Date:</text>
<text x="221.5" y="205.2">Thursday, July 19, 2018</text>
<text x="247" y="205.2">Sheet</text>
<text x="255.7" y="205.2">11</text>
<text x="260.9" y="205.2">of</text>
<text x="266" y="205.2">28</text>
</g>
<g font-size="1.5" fill="#004080">
<text x="101.1" y="26.6">GND</text>
<text x="101.1" y="28.3">GND</text>
<text x="144.2" y="24.9">GND</text>
<text x="144.2" y="26.6">GND</text>
<text x="144.2" y="28.3">GND</text>
<text x="101.1" y="30.1">GND</text>
<text x="101.1" y="31.8">GND</text>
<text x="101.1" y="33.5">GND</text>
<text x="101.1" y="35.2">GND</text>
<text x="144.2" y="30.1">GND</text>
<text x="144.2" y="31.8">GND</text>
<text x="144.2" y="33.5">GND</text>
<text x="144.2" y="35.2">GND</text>
<text x="101.1" y="37">GND</text>
<text x="101.1" y="38.7">GND</text>
<text x="101.1" y="40.4">GND</text>
<text x="144.2" y="37">GND</text>
<text x="144.2" y="38.7">GND</text>
<text x="144.2" y="40.4">GND</text>
<text x="101.1" y="42.2">GND</text>
<text x="101.1" y="43.9">GND</text>
<text x="101.1" y="45.6">GND</text>
<text x="101.1" y="47.3">GND</text>
<text x="144.2" y="42.2">GND</text>
<text x="144.2" y="43.9">GND</text>
<text x="144.2" y="45.6">GND</text>
<text x="144.2" y="47.3">GND</text>
<text x="101.1" y="49.1">GND</text>
<text x="101.1" y="50.8">GND</text>
<text x="101.1" y="52.5">GND</text>
<text x="144.2" y="49.1">GND</text>
<text x="144.2" y="50.8">GND</text>
<text x="144.2" y="52.5">GND</text>
<text x="101.1" y="54.3">GND</text>
<text x="101.1" y="56">GND</text>
<text x="101.1" y="57.7">GND</text>
<text x="101.1" y="59.4">GND</text>
<text x="144.2" y="54.3">GND</text>
<text x="144.2" y="56">GND</text>
<text x="144.2" y="57.7">GND</text>
<text x="144.2" y="59.4">GND</text>
<text x="101.1" y="61.2">GND</text>
<text x="101.1" y="62.9">GND</text>
<text x="101.1" y="64.6">GND</text>
<text x="144.2" y="61.2">GND</text>
<text x="144.2" y="62.9">GND</text>
<text x="144.2" y="64.6">GND</text>
<text x="101.1" y="66.3">GND</text>
<text x="101.1" y="68.1">GND</text>
<text x="101.1" y="69.8">GND</text>
<text x="101.1" y="71.5">GND</text>
<text x="144.2" y="66.3">GND</text>
<text x="144.2" y="68.1">GND</text>
<text x="144.2" y="69.8">GND</text>
<text x="144.2" y="71.5">GND</text>
<text x="101.1" y="73.3">GND</text>
<text x="101.1" y="75">GND</text>
<text x="101.1" y="76.7">GND</text>
<text x="144.2" y="73.3">GND</text>
<text x="144.2" y="75">GND</text>
<text x="144.2" y="76.7">GND</text>
<text x="101.1" y="78.4">GND</text>
<text x="101.1" y="80.2">GND</text>
<text x="101.1" y="81.9">GND</text>
<text x="101.1" y="83.6">GND</text>
<text x="144.2" y="78.4">GND</text>
<text x="144.2" y="80.2">GND</text>
<text x="144.2" y="81.9">GND</text>
<text x="144.2" y="83.6">GND</text>
<text x="101.1" y="85.3">GND</text>
<text x="101.1" y="87.1">GND</text>
<text x="101.1" y="88.8">GND</text>
<text x="144.2" y="85.3">GND</text>
<text x="144.2" y="87.1">GND</text>
<text x="144.2" y="88.8">GND</text>
<text x="101.1" y="90.5">GND</text>
<text x="101.1" y="92.2">GND</text>
<text x="101.1" y="94">GND</text>
<text x="101.1" y="95.7">GND</text>
<text x="144.2" y="90.5">GND</text>
<text x="144.2" y="92.2">GND</text>
<text x="144.2" y="94">GND</text>
<text x="144.2" y="95.7">GND</text>
<text x="101.1" y="97.4">GND</text>
<text x="101.1" y="99.2">GND</text>
<text x="101.1" y="100.9">GND</text>
<text x="144.2" y="97.4">GND</text>
<text x="144.2" y="99.2">GND</text>
<text x="144.2" y="100.9">GND</text>
<text x="101.1" y="102.6">GND</text>
<text x="101.1" y="104.3">GND</text>
<text x="101.1" y="106.1">GND</text>
<text x="101.1" y="107.8">GND</text>
<text x="144.2" y="102.6">GND</text>
<text x="144.2" y="104.3">GND</text>
<text x="144.2" y="106.1">GND</text>
<text x="144.2" y="107.8">GND</text>
<text x="101.1" y="109.5">GND</text>
<text x="101.1" y="111.3">GND</text>
<text x="101.1" y="113">GND</text>
<text x="144.2" y="109.5">GND</text>
<text x="144.2" y="111.3">GND</text>
<text x="144.2" y="113">GND</text>
<text x="101.1" y="114.7">GND</text>
<text x="101.1" y="116.4">GND</text>
<text x="101.1" y="118.2">GND</text>
<text x="101.1" y="119.9">GND</text>
<text x="144.2" y="114.7">GND</text>
<text x="144.2" y="116.4">GND</text>
<text x="144.2" y="118.2">GND</text>
<text x="144.2" y="119.9">GND</text>
<text x="101.1" y="121.6">GND</text>
<text x="101.1" y="123.3">GND</text>
<text x="101.1" y="125.1">GND</text>
<text x="144.2" y="121.6">GND</text>
<text x="144.2" y="123.3">GND</text>
<text x="144.2" y="125.1">GND</text>
<text x="101.1" y="126.8">GND</text>
<text x="101.1" y="128.5">GND</text>
<text x="101.1" y="130.2">GND</text>
<text x="101.1" y="132">GND</text>
<text x="144.2" y="126.8">GND</text>
<text x="144.2" y="128.5">GND</text>
<text x="144.2" y="130.2">GND</text>
<text x="144.2" y="132">GND</text>
<text x="101.1" y="133.7">GND</text>
<text x="101.1" y="135.4">GND</text>
<text x="101.1" y="137.2">GND</text>
<text x="144.2" y="133.7">GND</text>
<text x="144.2" y="135.4">GND</text>
<text x="144.2" y="137.2">GND</text>
<text x="101.1" y="138.9">GND</text>
<text x="101.1" y="140.6">GND</text>
<text x="101.1" y="142.3">GND</text>
<text x="144.2" y="138.9">GND</text>
<text x="144.2" y="140.6">GND</text>
<text x="144.2" y="142.3">GND</text>
<text x="101.1" y="144.1">GND</text>
<text x="101.1" y="145.8">GND</text>
<text x="101.1" y="147.5">GND</text>
<text x="101.1" y="149.2">GND</text>
<text x="144.2" y="144.1">GND</text>
<text x="144.2" y="145.8">GND</text>
<text x="144.2" y="147.5">GND</text>
<text x="144.2" y="149.2">GND</text>
<text x="101.1" y="151">GND</text>
<text x="101.1" y="152.7">GND</text>
<text x="101.1" y="154.4">GND</text>
<text x="144.2" y="151">GND</text>
<text x="144.2" y="152.7">GND</text>
<text x="144.2" y="154.4">GND</text>
<text x="101.1" y="156.1">GND</text>
<text x="101.1" y="157.9">GND</text>
<text x="101.1" y="159.6">GND</text>
<text x="101.1" y="161.3">GND</text>
<text x="144.2" y="156.1">GND</text>
<text x="144.2" y="157.9">GND</text>
<text x="144.2" y="159.6">GND</text>
<text x="144.2" y="161.3">GND</text>
<text x="101.1" y="163.1">GND</text>
<text x="101.1" y="164.8">GND</text>
<text x="101.1" y="166.5">GND</text>
<text x="144.2" y="163.1">GND</text>
<text x="144.2" y="164.8">GND</text>
<text x="144.2" y="166.5">GND</text>
<text x="101.1" y="168.3">GND</text>
<text x="101.1" y="170">GND</text>
<text x="101.1" y="171.7">GND</text>
<text x="101.1" y="173.4">GND</text>
<text x="144.2" y="168.3">GND</text>
<text x="144.2" y="170">GND</text>
<text x="144.2" y="171.7">GND</text>
<text x="144.2" y="173.4">GND</text>
</g>
<g font-size="1.2">
<text x="29.1" y="1.3">5</text>
<text x="83.6" y="1.3">4</text>
<text x="138.2" y="1.3">3</text>
<text x="192.8" y="1.3">2</text>
<text x="247.4" y="1.3">1</text>
<text x=".5" y="28.3">D</text>
<text x="275.1" y="28.3">D</text>
<text x=".5" y="79.2">C</text>
<text x="275.1" y="79.2">C</text>
<text x=".5" y="130.2">B</text>
<text x="275.1" y="130.2">B</text>
<text x=".5" y="181.1">A</text>
<text x="275.1" y="181.1">A</text>
<text x="29.1" y="206.8">5</text>
<text x="83.6" y="206.8">4</text>
<text x="138.2" y="206.8">3</text>
<text x="192.8" y="206.8">2</text>
<text x="247.4" y="206.8">1</text>
</g>
</svg>
